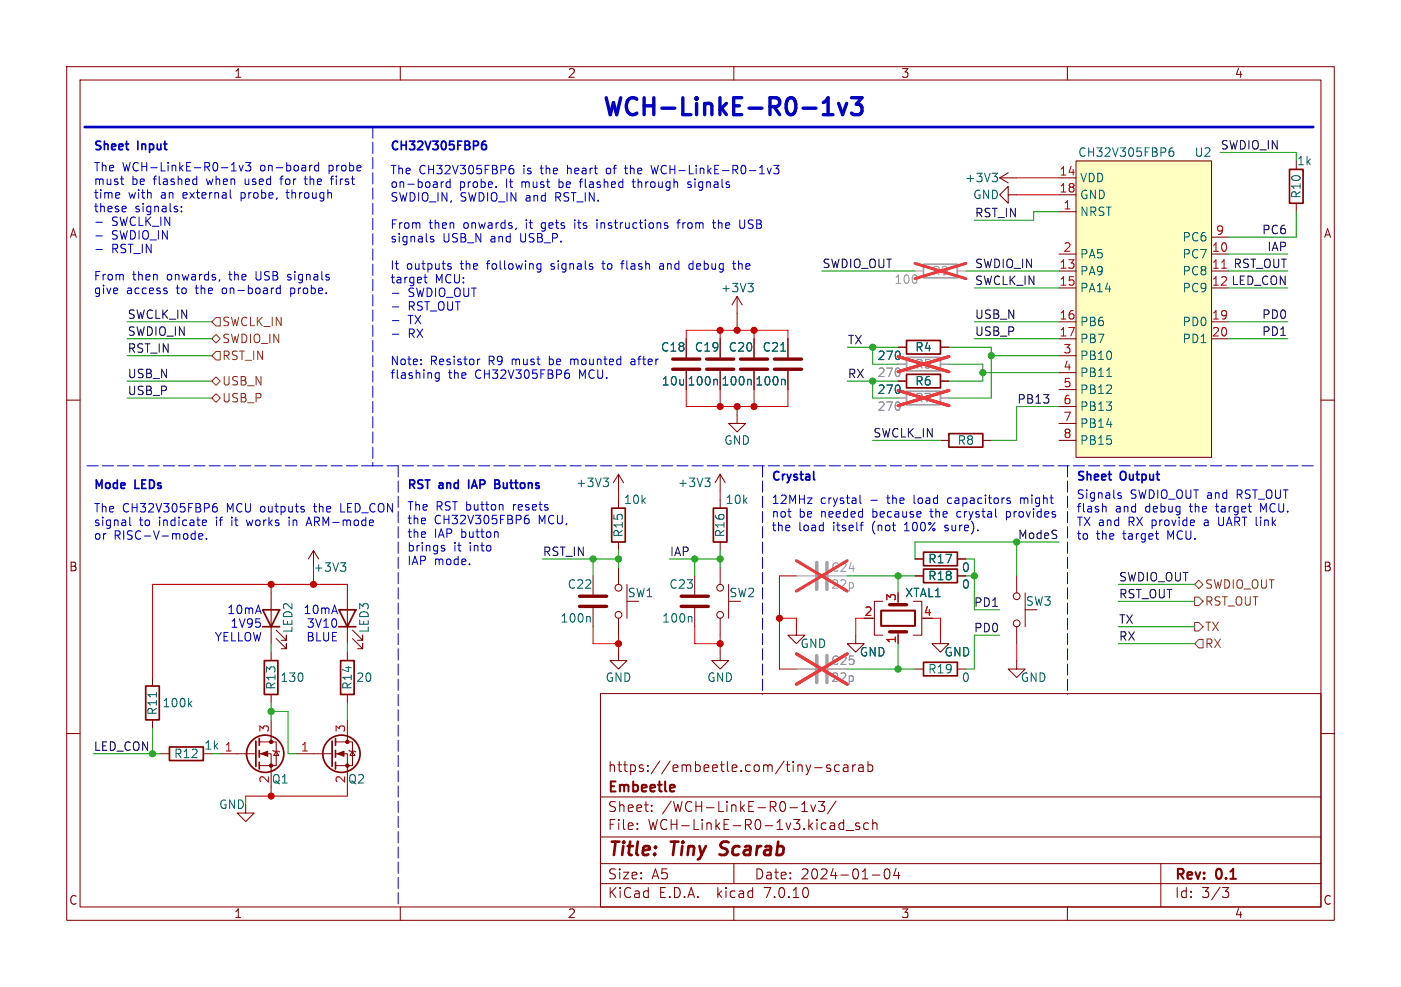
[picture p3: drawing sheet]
<svg xmlns="http://www.w3.org/2000/svg" width="210mm" height="148mm" viewBox="0 0 210 148" stroke-linecap="round" stroke-linejoin="round" font-family="sans-serif">
<g fill="none" stroke="#840000" stroke-width=".15">
<path d="M10 10h190v128h-190zM12 12h186v124h-186zM60 10v2M110 10v2M160 10v2M149.9 26.7l1.2 .7M149.9 26.7h2.5M151.1 29.2v-1.3l-1.2 1.3 1.2 1.3v-1.3h1.3M151.1 25.9l-1.2 .8M158.7 26.7h2.6M158.7 31.8h2.6M158.7 38.1h2.6"/>
<path d="M158.7 29.2h2.6M161.3 24.1h20.3v44.5h-20.3zM181.6 38.1h2.5M181.6 35.6h2.5M194.3 30.5v1.3M10 60h2M102.9 50.8v2.8M102.9 55.6v2.8M107.9 50.8v2.8M107.9 55.6v2.8M110.5 44.5l-.8 1.2M110.5 44.5v2.5"/>
<path d="M110.5 44.5l.8 1.2M113 50.8v2.8M113 55.6v2.8M118.1 50.8v2.8M118.1 55.6v2.8M134.6 57.2h1.3M134.6 52.1h1.3M141 57.2h1.2M141 52.1h1.2M158.7 40.6h2.6M158.7 43.2h2.6M158.7 48.3h2.6"/>
<path d="M158.7 50.8h2.6M158.7 53.3h2.6M158.7 55.9h2.6M158.7 58.4h2.6M181.6 40.6h2.5M181.6 48.3h2.5M181.6 50.8h2.5M198 60h2M92.7 71.1v2.6M92.7 74.9v1.3M92.7 71.1l.8 1.3M92.7 71.1l-.8 1.3"/>
<path d="M107.9 71.1v2.6M107.9 74.9v1.3M107.9 71.1l-.7 1.3M107.9 71.1l.8 1.3M110.5 62.2v1.3h-1.3l1.3 1.3 1.3-1.3h-1.3M141 66h1.2M147.3 66h1.3M158.7 66h2.6M158.7 61h2.6M158.7 63.5h2.6M40.6 88.9v7.6M40.6 97.8v1.3"/>
<path d="M41.4 95.8l1.5 1.5v-.8v.8h-.7M41.4 94.5l1.5 1.5v-.7v.7h-.7M47 82.6l-.8 1.2M47 82.6v2.5M47 82.6l.8 1.2M52.1 88.9v7.6M52.1 97.8v1.3M52.8 95.8l1.6 1.5v-.8v.8h-.8M52.8 94.5l1.6 1.5v-.7v.7h-.8M88.9 86.4v2.8M88.9 91.2v2.8M92.7 97.8v1.3h-1.3l1.3 1.2 1.3-1.2h-1.3"/>
<path d="M92.7 81.3v1.3M92.7 85.1v2.5M92.7 92.7v2.6M94 87.6v5.1M104.1 86.4v2.8M104.1 91.2v2.8M107.9 97.8v1.3h1.3l-1.3 1.2-1.2-1.2h1.2M107.9 81.3v1.3M107.9 85.1v2.5M107.9 92.7v2.6M109.2 87.6v5.1M119.4 94v1.3h1.2l-1.2 1.2-1.3-1.2h1.3"/>
<path d="M128.3 95.3v1.2h1.2l-1.2 1.3-1.3-1.3h1.3M130.8 92.7h.3M132.3 90.2h-1.2v5.1h1.2M134.6 94.7v1.8M136.9 90.2h1.3v5.1h-1.3M137.2 83.8h1.2M137.2 86.4h1.2M141 95.3v1.2h1.2l-1.2 1.3-1.3-1.3h1.3M143.5 83.8h1.3M143.5 86.4h1.3M152.4 99.1v1.2h1.3l-1.3 1.3-1.3-1.3h1.3M152.4 86.4v2.5"/>
<path d="M152.4 94v2.5M153.7 88.9v5.1M10 110h2M22.9 101.6v1.3M22.9 108v1.2M24.1 113h1.3M33 113h5.4M38.9 113h1.7v5.1M38.9 111.3h2.5v3.5h-2.5M40.6 104.1v1.3M40.6 108v3.3M40.9 112.5l.1 .1h.8l.1 .2"/>
<path d="M41.4 112.6l.4 .7h-.8zM44.4 113h5.4M50.3 113h1.8v5.1M50.3 111.3h2.5v3.5h-2.5M52.1 104.1v1.3M52.1 108v3.3M52.3 112.5l.2 .1h.7l.1 .2M52.8 112.6l.4 .7h-.7zM90 104h108v32h-108zM90 119.5h108M122.1 115.1h1.1M124.5 114.8l-.4-.1-.2 .2 .1 .2 .5 .2v.3h-.6"/>
<path d="M125.8 114.8l-.4-.1-.3 .3v.4l.1 .2h.6M126.5 114.8h.5l.1 .9M127.1 115l-.5 .1a.29 .29 0 0 0-.2 .3 .29 .29 0 0 0 .2 .3l.5-.1M127.8 114.7v1M128.2 114.7l-.2 .1-.2 .2M128.7 114.8h.6l.1 .9M129.4 115l-.5 .1a.29 .29 0 0 0-.2 .3 .29 .29 0 0 0 .2 .3l.5-.1M130.1 114.8l.4-.1 .3 .3v.4l-.1 .2h-.6M130.1 114.2v1.5M137.2 100.3h1.2M143.5 100.3h1.3M198 110h2"/>
<path d="M36.8 120.7v1.2h1.3l-1.3 1.3-1.2-1.3h1.2M60 136v2M90 132.5h108M90 129.5h108M90 125.5h108M95.5 124.2v.2M95.5 123.5v.1M97.7 121.5v.2M97.7 120.8v.1M110 136v2M110 129.5v3M118.4 121.1h1.1"/>
<path d="M120.2 121.7h.8M120.2 120.6l.4-.4v1.5M121.5 120.7l.4 1 .3-1M122.7 120.2h.9l-.5 .6a.41 .41 0 0 1 .5 .2v.4l-.1 .2-.6 .1-.2-.2M125.3 120.1l-1.3 1.9M125.9 124.3h.6M125.9 123.5h.6M126.5 122.9v1.5M126.8 124.5h1.2M128.8 123.5l-.3-.1-.2 .2v.2l.5 .2v.3h-.5M130.2 123.5l-.4-.1-.3 .3v.4l.1 .2h.6M130.8 131.2h1.1"/>
<path d="M130.8 123.5a.37 .37 0 0 1 .7 .1v.8M130.8 122.9v1.5M132.7 130.4l.3-.1a.94 .94 0 0 1 0 1.5h-.1a.91 .91 0 0 1-.2-1.4zM134.3 130.2l-.3 1.1h.9M134.7 130.8v1M160 136v2M174 129.5v6.5M183.3 133.1h.9l-.5 .6a.41 .41 0 0 1 .5 .2v.4l-.2 .2-.5 .1"/>
<circle cx="92.7" cy="92.2" r=".51"/>
<circle cx="92.7" cy="88.1" r=".51"/>
<circle cx="108" cy="92.2" r=".51"/>
<circle cx="108" cy="88.1" r=".51"/>
<circle cx="152.4" cy="93.5" r=".51"/>
<circle cx="152.4" cy="89.4" r=".51"/>
</g>
<path d="M107.8 128.1l.3 .1M108.2 126.4l-.2 .4 .1 .2" fill="none" stroke="#840000" stroke-width=".4"/>
<path d="M132.1 91.6h5.1v2.3h-5.1zM100.9 117.7l.2 .1v.2l-.7 .2M101.1 118.6l-.2 .1" fill="none" stroke="#840000" stroke-width=".3"/>
<g fill="none" stroke="#840000" stroke-width=".25">
<path d="M193.3 25.4h2v5.1h-2zM135.9 56.1h5.1v2.1h-5.1zM135.9 51.1h5.1v2h-5.1zM91.7 76.2h2v5.1h-2zM106.9 76.2h2.1v5.1h-2.1zM142.2 65h5.1v2.1h-5.1zM39.4 91.4h2.5l-1.3 2.6zM39.4 94h2.5M39.6 99.1h2.1v5h-2.1zM50.8 91.4h2.5l-1.2 2.6zM50.8 94h2.5M51.1 99.1h2v5h-2z"/>
<path d="M138.4 99.3h5.1v2h-5.1zM138.4 82.8h5.1v2h-5.1zM138.4 85.3h5.1v2.1h-5.1zM21.8 102.9h2.1v5.1h-2.1zM25.4 112h5.1v2h-5.1zM38.4 111.1v3.8M38.9 110.7v1.1M38.9 112.5v1M38.9 114.3v1M49.8 111.1v3.8M50.3 110.7v1.1M50.3 112.5v1"/>
<path d="M50.3 114.3v1"/>
<circle cx="39.8" cy="113" r="2.79"/>
<circle cx="51.2" cy="113" r="2.79"/>
</g>
<path d="M122.4 84.3v4.1M122.4 98.3v4.1M124 84.3v4.1M124 98.3v4.1" fill="none" stroke="#a1a1a1" stroke-width=".51"/>
<path d="M134.6 54.6h1.3M134.6 59.7h1.3M137.2 40.6h1.2M141 54.6h1.2M141 59.7h1.2M143.5 40.6h1.3M119.4 86.4h2.8M119.4 100.3h2.8" fill="none" stroke="#a1a1a1" stroke-width=".15"/>
<path d="M137.2 39.5l7.6 2.3M144.8 39.5l-7.6 2.3M134.6 53.5l7.6 2.3M134.6 58.5l7.6 2.3M142.2 53.5l-7.6 2.3M142.2 58.5l-7.6 2.3M119.4 98l7.6 4.6M119.4 84.1l7.6 4.5M127 98l-7.6 4.6M127 84.1l-7.6 4.5" fill="none" stroke="#eb3a3d" stroke-width=".46"/>
<g fill="#840000" stroke="#840000" stroke-width=".15">
<path d="M39.1 113l1-.4v.8z"/>
<path d="M50.5 113l1.1-.4v.8z"/>
<circle cx="40.6" cy="114.8" r=".25"/>
<circle cx="40.6" cy="111.3" r=".25"/>
<circle cx="52.1" cy="114.8" r=".25"/>
<circle cx="52.1" cy="111.3" r=".25"/>
</g>
<g fill="none" stroke="#006464" stroke-width=".15">
<path d="M148.7 26h.8l-.4 .5M149.3 26.5l.2 .2v.3l-.2 .2M175.8 22.2a.5 .5 0 0 0-.6 .5v.5l.2 .2h.3l.2-.1 .1-.4-.2-.2h-.3l-.3 .2M107.4 56.9l.1 .2v.6M112.1 42.5h.8l-.4 .5M112.4 56.9l.2 .2v.6M112.7 43l.2 .2v.3l-.2 .3M117 52.6h.8M117.5 56.9l.2 .2v.6M165.9 56.5h.7M90.4 71.7h.8l-.4 .5M91 72.2l.2 .2v.3l-.2 .3"/>
<path d="M105.7 71.7h.7l-.4 .5M106.2 72.2l.2 .2v.3l-.2 .3M51 84.4h.8l-.4 .5M51.6 84.9l.2 .2v.3l-.2 .3M88.3 92.4l.2 .2v.7M103.5 92.4l.2 .2v.7M23.4 103.8v.7M28.4 105.5l.4 .5M28.8 105.1l-.5 .5"/>
</g>
<g fill="none" stroke="#840000" stroke-width=".51">
<path d="M100.8 55.4h4.1M100.8 53.8h4.1M105.9 55.4h4.1M105.9 53.8h4.1M111 55.4h4.1M111 53.8h4.1M116.1 55.4h4M116.1 53.8h4M86.9 90.9h4M86.9 89.4h4M102.1 90.9h4.1M102.1 89.4h4.1"/>
<path d="M133.3 94.7h2.6M133.3 90.7h2.6"/>
</g>
<path d="M138.4 39.6h5.1v2.1h-5.1zM135.9 53.6h5.1v2h-5.1zM135.9 58.7h5.1v2h-5.1z" fill="none" stroke="#a1a1a1" stroke-width=".25"/>
<path d="M161.3 24.1h20.3v44.5h-20.3z" fill="#ffffc2" stroke="#ffffc2" stroke-width=".15"/>
<path d="M183.1 40.2h.7" fill="none" stroke="#a90000" stroke-width=".15"/>
<path d="M31.7 53.3l.7-.6h.6v1.3h-.6zM31.7 57.2l.7-.7 .6 .7-.6 .6zM31.7 50.8l.7-.6 .6 .6-.6 .6zM31.7 59.7l.7-.6 .6 .6-.6 .6zM32.4 47.6h.6v1.3h-.6l-.7-.6zM179.1 93.3h.6l.6 .7-.6 .6h-.6zM179.1 89.5h.6l.6 .7-.6 .6h-.6zM179.7 95.9h.6v1.3h-.6l-.6-.7zM179.7 87l.6 .6-.6 .7-.6-.7z" fill="none" stroke="#725600" stroke-width=".15"/>
<path d="M72.8 21.2a.5 .5 0 0 0-.6 .5v.5l.1 .2h.4l.2-.1v-.4l-.1-.2h-.4l-.2 .2M70.3 72v1.2M74.2 72h.4l.2 .1M74.2 72.6h.4M74.6 72.6h.2M74.8 73.2h-.6M74.8 72.5l-.2 .1M122 71.9l.1 .1" fill="none" stroke="#0000c2" stroke-width=".25"/>
<g fill="none" stroke="#0000c2" stroke-width=".15">
<path d="M14.4 33.3h.9M14.4 35.4h.9M14.4 37.4h.9M17.8 28.9l.1 .3-.6 .1M17.9 29.7h-.1M18.1 26.8h.4M18.3 27.6l.2 .1M18.7 30.9l.2 .3-.6 .1M18.8 31.7l-.1 .1M27.2 31.6v.2M27.2 31v.1M29.1 26.8l.4 .1"/>
<path d="M29.5 27.6l-.4 .1M29.5 26.4v1.3M34.5 28.5v1l.2 .2M34.7 25.6h.7M34.7 24.7l.4-.3v1.2M35.8 24.8l.3 .8 .3-.8M36.8 24.4h.8l-.4 .4 .3 .2v.5l-.1 .1h-.4l-.2-.1M41.9 26.8h.5M42.2 26.5l-.1 1.2M42.9 28.9h.4M43 28.5l.1 1.2M45.6 26.8h.5"/>
<path d="M45.8 26.4v1.1l.3 .2M46.7 24.8h.1M47.8 24.8h-.4l-.2 .2v.4l.1 .2h.5M47.8 24.4v1.2M49.5 26.8h.5M49.7 26.6v1.1M65 35.5l-.3-.1-.2 .2 .1 .2 .4 .1v.3h-.5M66.1 27.3v.8M66.5 27.3h-.2l-.2 .2M67.2 39.9l.4 .1 .1 .1-.1 .2-.4 .1M67.2 39.6h.4M67.5 27.3h-.4l-.2 .2v.4l.1 .2h.5"/>
<path d="M67.5 26.8v1.3M74.4 28v.1M76.4 25.3h.4l.2 .2-.1 .5h-.5M76.9 24.8a.45 .45 0 0 0-.5 .3M77.4 34.2l-.1 .2M80.6 39.6h.5M81.1 39.5v1.1l-.1 .1-.3 .1M86.2 33v.1M86.2 33.4v.8M86.8 27.3h.5M87.1 26.9l-.1 1.2M89.5 33v.1"/>
<path d="M89.5 33.4v.8M90.2 39.5h.5M90.4 39.1l.1 1.2M91 25.3l-.1 .2v.3l.1 .2M93.1 39.5h.4M93.5 39.1l-.3 .2v1.1M93.6 25.2h.5M93.8 24.8v1.1l.3 .2M94.7 27.3h.5M94.9 26.8v1.1l.3 .2M97.6 24.8l.3 1.3 .2-.9 .3 .9M98.9 39.6h.5"/>
<path d="M99.5 39.8l-.5 .1a.25 .25 0 0 0-.2 .2 .25 .25 0 0 0 .2 .3l.5-.1M99.8 33.8l.3 .1v.2l-.2 .1h-.2M99.8 33.4l.3 .1M101.5 33.4h.4M101.9 33l-.3 .2v1M103.4 39.6h.5M103.6 27.3h-.3l-.2 .2 .5 .4M103.6 27.9l-.1 .2h-.4M103.9 39.1v1.3M106.8 33.4h.5M107 33v1.1l.3 .1M109.8 39.5h.5"/>
<path d="M110.7 39.1v1.3M110.9 39.5l-.2 .2M111.6 33v1l-.1 .2h-.4M115 25.2l.3 .9 .3-.9M116 24.8h.8l-.5 .5 .4 .1v.5l-.2 .2h-.3l-.2-.2M24.9 43.6l.2 .2-.2 .2M24.9 43.2l.1 .1M32.9 41.9l-.1 .3M42 42.8v1.2M42 43.3l-.4-.1-.2 .2v.4l.1 .2h.5M43.1 41.9l.1 .1M43.3 41.1l-.2 .2 .2 .3"/>
<path d="M43.6 43.2v1.3M43.6 44h.1M43.7 43.2l-.1 .1M58.8 44h1M58.8 46h1M58.8 48.1h1M58.8 50.1h1M63.1 54.6v.1M63.1 53.9v.1M63.5 41.6h.5M63.7 41.2v1l.3 .2M65.8 55.9v1l-.2 .3-.3-.1"/>
<path d="M65.8 56l-.3-.1-.3 .2v.4l.2 .2h.4M71.9 53.8l-.2 .1-.1 .2M80.6 40.3h.5M84.9 56h.4l.1 .2-.1 .4-.4 .1M85 55.5h-.1M85.6 53.8v.9M85.7 53.8l-.1 .2M95 53.8l-.4 .1M95 54.2h-.3a.25 .25 0 0 0-.1 .2 .25 .25 0 0 0 .1 .3h.3M103.4 40.3h.5M110 40.2l.3 .2M19.5 77.6v1l.1 .2"/>
<path d="M29.2 79.6v1.3M30.5 78h.4v.3l-.6 .1M30.9 78.8h-.4M32 76.1l.3-.1 .3 .2-.1 .5h-.5M32.5 75.5a.45 .45 0 0 0-.6 .3M36.9 78l.3 .8M43.3 78v.8M45.9 78.8l.4-1.2 .4 1.2M46 78.5h.6M51.1 75.5v1.3h.6M74.6 79.8l.1 .8M75.3 75.7l.1 .8"/>
<path d="M78.7 77.8h.4l.2 .2-.1 .5h-.5M79 77.3l-.3 .3M128.9 78.7h.5M128.9 74.2v1.1l.2 .2M129.3 78.3l-.1 .1M135.6 79.6h.7M135.7 78.6l-.1 .1M141.6 79.5l.1 .1M141.8 78.7l-.2 .2 .2 .3M142.3 74.7l-.3 .2v.4l.3 .2M143.7 76.7l-.3 .2v.4l.3 .3M150.9 76.7v1.3"/>
<path d="M150.9 77.5l.3 .1M151.2 76.7l-.3 .1M151.3 75.1l.2 .2-.2 .2M151.3 74.7h.1M153 74.7v.8M153.3 74.7l-.3 .1M165.4 75.9h.2l.2 .2v.7M167.6 74.2l.4 .2 .1 .2-.2 .1h-.3M167.6 73.9h.4M182.7 77.6v1l.2 .2M189.4 76.4l-.4-.9v1.3M28.9 80l.3 .1"/>
<path d="M29.2 80.8l-.3 .1M29.8 80.4l.6-.1-.1-.2-.3-.1-.2 .2 .1 .6h.4M30.9 80.7v.2M66.3 82.2l.3 .1 .1 .2-.2 .1h-.2M66.3 81.8h.3M173.2 80h.5M173.5 80.9h.2"/>
</g>
<path d="M123.4 17.2h1.5M123.4 15.4l.2-.1 .5-.6v2.5M125.7 15.5l.6 1.7 .6-1.7M127.6 14.7h1.6l-.8 .9a.69 .69 0 0 1 .8 .5v.6l-.2 .4-.3 .1h-.7l-.4-.2" fill="none" stroke="#0000c2" stroke-width=".51"/>
<path d="M55.9 19.1v50.8M55.9 69.9h-43.2M59.7 69.9v66M114.3 69.9v34.2M160 69.9v34.2M196.8 69.9h-140.9" fill="none" stroke="#0000c2" stroke-width=".15" stroke-dasharray="1.7 .6"/>
<path d="M12.7 19.1h184.1" fill="none" stroke="#0000c2" stroke-width=".4"/>
<g fill="none" stroke="#c00" stroke-width=".15">
<path d="M152.4 29.2h6.3M152.4 26.7h6.3M102.9 50.8v-1.3h15.2v1.3M102.9 58.4v2.6h15.2v-2.6M107.9 49.5v1.3M107.9 58.4v2.6M110.5 47v2.5M113 49.5v1.3M113 58.4v2.6M92.7 73.7v1.2M107.9 73.7v1.2M110.5 61v1.2"/>
<path d="M40.6 87.6v1.3M47 85.1v2.5M52.1 88.9v-1.3h-29.2v14M88.9 94v2.5h3.8M92.7 95.3v2.5M104.1 94v2.5h3.8M107.9 95.3v2.5M116.8 92.7h2.6v1.3M119.4 86.4h-2.6v13.9h2.6M129.5 92.7h-1.2v2.6M139.7 92.7h1.3v2.6M152.4 96.5v2.6"/>
<path d="M40.6 118.1v1.3M52.1 118.1v1.3h-15.3v1.3"/>
</g>
<g fill="none" stroke="#009600" stroke-width=".15">
<path d="M158.7 31.8h-3.8v1.2h-8.9M182.9 22.9h11.4v1.2M184.1 38.1h8.9M194.3 31.8v3.8h-10.2M19 53.3h12.7M19 59.7h12.7M19 57.2h12.7M19 48.3h12.7M19 50.8h12.7M123.2 40.6h14M127 57.2h7.6M127 52.1h7.6"/>
<path d="M130.8 52.1v2.5h3.8M130.8 57.2v2.5h3.8M142.2 52.1h6.4v7.6h-6.4M142.2 54.6h5.1v2.6h-5.1M144.8 40.6h13.9M146 43.2h12.7M146 48.3h12.7M146 50.8h12.7M147.3 55.9h11.4M148.6 53.3h10.1M184.1 43.2h8.9M184.1 40.6h8.9"/>
<path d="M184.1 48.3h8.9M184.1 50.8h8.9M130.8 66h10.2M158.7 61h-6.3v5h-3.8M40.6 96.5v1.3M52.1 96.5v1.3M81.3 83.8h11.4M88.9 83.8v2.6M92.7 82.6v2.5M100.3 83.8h7.6M104.1 83.8v2.6M107.9 82.6v2.5"/>
<path d="M127 86.4h10.2M134.6 86.4v2.5M134.6 96.5v3.8M144.8 86.4h1.2M144.8 83.8h1.2v7.6h3.9M149.9 95.3h-3.9v5h-1.2M152.4 81.3v5.1M158.7 81.3h-21.5v2.5M167.6 90.2h11.5M167.6 87.6h11.5M167.6 96.5h11.5M167.6 94h11.5"/>
<path d="M14 113h10.1M22.9 109.2v3.8M40.6 105.4v2.6M40.6 106.7h2.6v6.3h1.2M52.1 105.4v2.6M127 100.3h10.2"/>
</g>
<g fill="#009600" stroke="#009600" stroke-width=".15">
<circle cx="130.8" cy="57.2" r=".46"/>
<circle cx="147.3" cy="55.9" r=".46"/>
<circle cx="152.4" cy="81.3" r=".46"/>
<circle cx="148.6" cy="53.3" r=".46"/>
<circle cx="146" cy="86.4" r=".46"/>
<circle cx="134.6" cy="100.3" r=".46"/>
<circle cx="134.6" cy="86.4" r=".46"/>
<circle cx="130.8" cy="52.1" r=".46"/>
<circle cx="107.9" cy="83.8" r=".46"/>
<circle cx="104.1" cy="83.8" r=".46"/>
<circle cx="88.9" cy="83.8" r=".46"/>
<circle cx="92.7" cy="83.8" r=".46"/>
<circle cx="22.9" cy="113" r=".46"/>
<circle cx="40.6" cy="106.7" r=".46"/>
</g>
<g fill="#c00" stroke="#c00" stroke-width=".15">
<circle cx="113" cy="49.5" r=".46"/>
<circle cx="40.6" cy="87.6" r=".46"/>
<circle cx="107.9" cy="49.5" r=".46"/>
<circle cx="110.5" cy="49.5" r=".46"/>
<circle cx="110.5" cy="61" r=".46"/>
<circle cx="107.9" cy="61" r=".46"/>
<circle cx="113" cy="61" r=".46"/>
<circle cx="92.7" cy="96.5" r=".46"/>
<circle cx="107.9" cy="96.5" r=".46"/>
<circle cx="116.8" cy="92.7" r=".46"/>
<circle cx="47" cy="87.6" r=".46"/>
<circle cx="40.6" cy="119.4" r=".46"/>
</g>
<text font-size="3.5" fill="#0000c2" x="90.2" y="17.5">WCH-LinkE-R0-1v3</text>
<g font-size="2.8" fill="#840000">
<text x="91" y="128.9">Title:</text>
<text x="100.7" y="128.9">Tiny</text>
<text x="108.8" y="128.9">Scarab</text>
</g>
<g font-size="2.1" fill="#840000">
<text x="91" y="119.2">Embeetle</text>
<text x="91" y="116">https://embeetle.com/tiny-scarab</text>
<text x="91" y="124.7">File:</text>
<text x="91" y="122">Sheet:</text>
<text x="97.1" y="124.7">WCH-LinkE-R0-1v3.kicad_sch</text>
<text x="99.2" y="122">/WCH-LinkE-R0-1v3/</text>
<text x="91" y="134.9">KiCad</text>
<text x="91" y="132.1">Size:</text>
<text x="97.7" y="132.1">A5</text>
<text x="98.7" y="134.9">E.D.A.</text>
<text x="107.6" y="134.9">kicad</text>
<text x="113" y="132.1">Date:</text>
<text x="114.9" y="134.9">7.0.10</text>
<text x="120" y="132.1">2024-01-04</text>
<text x="176" y="132.3">Rev:</text>
<text x="176" y="134.9">Id:</text>
<text x="180.1" y="134.9">3/3</text>
<text x="182.4" y="132.3">0.1</text>
</g>
<g font-size="1.8" fill="#840000">
<text x="35" y="11.9">1</text>
<text x="85" y="11.9">2</text>
<text x="135" y="11.9">3</text>
<text x="185" y="11.9">4</text>
<text x="10.3" y="35.9">A</text>
<text x="198.4" y="35.9">A</text>
<text x="10.3" y="85.9">B</text>
<text x="198.3" y="85.9">B</text>
<text x="10.3" y="135.9">C</text>
<text x="35" y="137.9">1</text>
<text x="85" y="137.9">2</text>
<text x="135" y="137.9">3</text>
<text x="185" y="137.9">4</text>
<text x="198.3" y="135.9">C</text>
</g>
<g font-size="1.8" fill="#0000c2">
<text x="14" y="22.6">Sheet</text>
<text x="20.7" y="22.6">Input</text>
<text x="58.4" y="22.6">CH32V305FBP6</text>
<text x="14" y="25.8">The</text>
<text x="14" y="27.8">must</text>
<text x="14" y="29.9">time</text>
<text x="18.3" y="25.8">WCH-LinkE-R0-1v3</text>
<text x="19.3" y="29.9">with</text>
<text x="19.7" y="27.8">be</text>
<text x="23.1" y="27.8">flashed</text>
<text x="24.2" y="29.9">an</text>
<text x="27.7" y="29.9">external</text>
<text x="31.3" y="27.8">when</text>
<text x="36.6" y="29.9">probe,</text>
<text x="37.2" y="27.8">used</text>
<text x="39.1" y="25.8">on-board</text>
<text x="42.7" y="27.8">for</text>
<text x="43.7" y="29.9">through</text>
<text x="46.6" y="27.8">the</text>
<text x="49.5" y="25.8">probe</text>
<text x="50.7" y="27.8">first</text>
<text x="58.4" y="26.2">The</text>
<text x="58.4" y="28.3">on-board</text>
<text x="62.8" y="26.2">CH32V305FBP6</text>
<text x="68.8" y="28.3">probe.</text>
<text x="75.9" y="28.3">It</text>
<text x="78.4" y="28.3">must</text>
<text x="78.5" y="26.2">is</text>
<text x="81.3" y="26.2">the</text>
<text x="84.2" y="28.3">be</text>
<text x="85.5" y="26.2">heart</text>
<text x="87.6" y="28.3">flashed</text>
<text x="91.5" y="26.2">of</text>
<text x="94.6" y="26.2">the</text>
<text x="95.7" y="28.3">through</text>
<text x="98.7" y="26.2">WCH-LinkE-R0-1v3</text>
<text x="104.2" y="28.3">signals</text>
<text x="14" y="31.9">these</text>
<text x="16.7" y="34">SWCLK_IN</text>
<text x="20.2" y="31.9">signals:</text>
<text x="58.4" y="30.3">SWDIO_IN,</text>
<text x="58.4" y="34.4">From</text>
<text x="64.3" y="34.4">then</text>
<text x="69" y="30.3">SWDIO_IN and</text>
<text x="69.6" y="34.4">onwards,</text>
<text x="79.1" y="34.4">it</text>
<text x="81.6" y="34.4">gets</text>
<text x="83.5" y="30.3">RST_IN.</text>
<text x="86.8" y="34.4">its</text>
<text x="90.3" y="34.4">instructions</text>
<text x="102.7" y="34.4">from</text>
<text x="108.2" y="34.4">the</text>
<text x="112.3" y="34.4">USB</text>
<text x="16.7" y="36">SWDIO_IN</text>
<text x="16.7" y="38.1">RST_IN</text>
<text x="58.4" y="36.5">signals</text>
<text x="58.4" y="40.5">It</text>
<text x="60.9" y="40.5">outputs</text>
<text x="66.4" y="36.5">USB_N</text>
<text x="69.2" y="40.5">the</text>
<text x="73.3" y="40.5">following</text>
<text x="73.6" y="36.5">and</text>
<text x="78.3" y="36.5">USB_P.</text>
<text x="83.1" y="40.5">signals</text>
<text x="91" y="40.5">to</text>
<text x="94" y="40.5">flash</text>
<text x="99.9" y="40.5">and</text>
<text x="104.6" y="40.5">debug</text>
<text x="111.4" y="40.5">the</text>
<text x="14" y="42.2">From</text>
<text x="14" y="44.2">give</text>
<text x="19" y="44.2">access</text>
<text x="19.9" y="42.2">then</text>
<text x="25.1" y="42.2">onwards,</text>
<text x="26.6" y="44.2">to</text>
<text x="29.6" y="44.2">the</text>
<text x="33.8" y="44.2">on-board</text>
<text x="34.7" y="42.2">the</text>
<text x="38.8" y="42.2">USB</text>
<text x="43.8" y="42.2">signals</text>
<text x="44.2" y="44.2">probe.</text>
<text x="58.4" y="42.6">target</text>
<text x="61.2" y="44.6">SWDIO_OUT</text>
<text x="61.2" y="46.7">RST_OUT</text>
<text x="65.2" y="42.6">MCU:</text>
<text x="61.2" y="48.7">TX</text>
<text x="61.2" y="50.8">RX</text>
<text x="58.4" y="54.9">Note:</text>
<text x="58.4" y="56.9">flashing</text>
<text x="64.5" y="54.9">Resistor</text>
<text x="67.2" y="56.9">the</text>
<text x="71.3" y="56.9">CH32V305FBP6</text>
<text x="73.3" y="54.9">R9</text>
<text x="77" y="54.9">must</text>
<text x="82.8" y="54.9">be</text>
<text x="86.2" y="54.9">mounted</text>
<text x="87.1" y="56.9">MCU.</text>
<text x="95.4" y="54.9">after</text>
<text x="14" y="73.4">Mode</text>
<text x="14" y="76.9">The</text>
<text x="18.3" y="76.9">CH32V305FBP6</text>
<text x="20.3" y="73.4">LEDs</text>
<text x="34.1" y="76.9">MCU outputs</text>
<text x="47.6" y="76.9">the</text>
<text x="51.7" y="76.9">LED_CON</text>
<text x="61" y="73.4">RST</text>
<text x="61" y="76.7">The</text>
<text x="65.3" y="76.7">RST button</text>
<text x="65.9" y="73.4">and</text>
<text x="70.8" y="73.4">IAP</text>
<text x="75.2" y="73.4">Buttons</text>
<text x="77.2" y="76.7">resets</text>
<text x="115.6" y="72.1">Crystal</text>
<text x="115.6" y="75.7">12MHz</text>
<text x="115.6" y="77.7">not</text>
<text x="119.8" y="77.7">be</text>
<text x="123" y="75.7">crystal</text>
<text x="123.2" y="77.7">needed</text>
<text x="130.6" y="75.7">-</text>
<text x="131.1" y="77.7">because</text>
<text x="133.3" y="75.7">the</text>
<text x="137.4" y="75.7">load</text>
<text x="140" y="77.7">the</text>
<text x="142.7" y="75.7">capacitors</text>
<text x="144.1" y="77.7">crystal</text>
<text x="151.7" y="77.7">provides</text>
<text x="153.8" y="75.7">might</text>
<text x="161.3" y="74.9">Signals</text>
<text x="161.3" y="76.9">flash</text>
<text x="161.3" y="72.1">Sheet</text>
<text x="167.2" y="76.9">and</text>
<text x="168" y="72.1">Output</text>
<text x="169.4" y="74.9">SWDIO_OUT and</text>
<text x="171.8" y="76.9">debug</text>
<text x="178.7" y="76.9">the</text>
<text x="182.8" y="76.9">target</text>
<text x="185.7" y="74.9">RST_OUT</text>
<text x="189.6" y="76.9">MCU.</text>
<text x="14" y="79">signal</text>
<text x="14" y="81">or</text>
<text x="17.1" y="81">RISC-V-mode.</text>
<text x="20.9" y="79">to</text>
<text x="23.9" y="79">indicate</text>
<text x="32.7" y="79">if</text>
<text x="35.2" y="79">it</text>
<text x="37.7" y="79">works</text>
<text x="44.2" y="79">in</text>
<text x="47.1" y="79">ARM-mode</text>
<text x="61" y="78.7">the</text>
<text x="61" y="80.8">the</text>
<text x="61" y="82.8">brings</text>
<text x="65.1" y="78.7">CH32V305FBP6</text>
<text x="65.1" y="80.8">IAP</text>
<text x="68" y="82.8">it</text>
<text x="69.2" y="80.8">button</text>
<text x="70.5" y="82.8">into</text>
<text x="80.8" y="78.7">MCU,</text>
<text x="115.6" y="79.8">the</text>
<text x="119.7" y="79.8">load</text>
<text x="125" y="79.8">itself</text>
<text x="131" y="79.8">(not</text>
<text x="136" y="79.8">100%</text>
<text x="142.3" y="79.8">sure).</text>
<text x="161.3" y="79">TX and</text>
<text x="161.3" y="81">to</text>
<text x="164.3" y="81">the</text>
<text x="168.5" y="81">target</text>
<text x="169.3" y="79">RX provide</text>
<text x="175.3" y="81">MCU.</text>
<text x="181" y="79">a</text>
<text x="183.3" y="79">UART link</text>
<text x="61" y="84.8">IAP</text>
<text x="65.1" y="84.8">mode.</text>
<text x="34" y="92.2">10mA</text>
<text x="34.4" y="94.2">1V95</text>
<text x="45.4" y="92.2">10mA</text>
<text x="45.9" y="94.2">3V10</text>
<text x="32.1" y="96.3">YELLOW</text>
<text x="45.8" y="96.3">BLUE</text>
</g>
<g font-size="1.8" fill="#006464">
<text x="161.5" y="23.7">CH32V305FBP6</text>
<text x="179" y="23.7">U2</text>
<text x="144.6" y="27.5">+3V3</text>
<text x="161.8" y="27.5">VDD</text>
<text x="194.3" y="25">1k</text>
<text x="195.2" y="29.9" transform="rotate(-90 195.2 29.9)">R10</text>
<text x="145.8" y="30.1">GND</text>
<text x="161.8" y="32.6">NRST</text>
<text x="161.8" y="30.1">GND</text>
<text x="161.8" y="41.5">PA9</text>
<text x="161.8" y="39">PA5</text>
<text x="177.1" y="39">PC7</text>
<text x="177.1" y="41.5">PC8</text>
<text x="177.1" y="36.4">PC6</text>
<text x="108" y="44">+3V3</text>
<text x="161.8" y="44">PA14</text>
<text x="177.1" y="44">PC9</text>
<text x="99" y="52.9">C18</text>
<text x="104" y="52.9">C19</text>
<text x="109.1" y="52.9">C20</text>
<text x="114.2" y="52.9">C21</text>
<text x="137.1" y="52.9">R4</text>
<text x="161.8" y="49.1">PB6</text>
<text x="161.8" y="51.7">PB7</text>
<text x="177.1" y="49.1">PD0</text>
<text x="177.1" y="51.7">PD1</text>
<text x="99.1" y="58">10u</text>
<text x="103" y="58">100n</text>
<text x="108" y="58">100n</text>
<text x="113.1" y="58">100n</text>
<text x="131.4" y="59.3">270</text>
<text x="131.4" y="54.2">270</text>
<text x="137.1" y="58">R6</text>
<text x="161.8" y="54.2">PB10</text>
<text x="161.8" y="56.7">PB11</text>
<text x="161.8" y="59.3">PB12</text>
<text x="161.8" y="61.8">PB13</text>
<text x="161.8" y="64.4">PB14</text>
<text x="108.5" y="66.9">GND</text>
<text x="143.4" y="66.9">R8</text>
<text x="161.8" y="66.9">PB15</text>
<text x="86.3" y="73.3">+3V3</text>
<text x="93.4" y="75.8">10k</text>
<text x="101.5" y="73.3">+3V3</text>
<text x="108.7" y="75.8">10k</text>
<text x="93.6" y="80.7" transform="rotate(-90 93.6 80.7)">R15</text>
<text x="108.8" y="80.7" transform="rotate(-90 108.8 80.7)">R16</text>
<text x="46.9" y="86">+3V3</text>
<text x="85" y="88.5">C22</text>
<text x="94" y="89.8">SW1</text>
<text x="100.2" y="88.5">C23</text>
<text x="109.2" y="89.8">SW2</text>
<text x="135.6" y="89.8">XTAL1</text>
<text x="139" y="84.7">R17</text>
<text x="139" y="87.2">R18</text>
<text x="144.1" y="86">0</text>
<text x="144.1" y="88.5">0</text>
<text x="44" y="95" transform="rotate(-90 44 95)">LED2</text>
<text x="55.5" y="95" transform="rotate(-90 55.5 95)">LED3</text>
<text x="83.9" y="93.6">100n</text>
<text x="99.1" y="93.6">100n</text>
<text x="153.7" y="91">SW3</text>
<text x="119.9" y="97.4">GND</text>
<text x="128.8" y="98.7">GND</text>
<text x="139" y="101.2">R19</text>
<text x="141.5" y="98.7">GND</text>
<text x="23.7" y="107.4" transform="rotate(-90 23.7 107.4)">R11</text>
<text x="24.2" y="106.3">100k</text>
<text x="41.5" y="103.5" transform="rotate(-90 41.5 103.5)">R13</text>
<text x="41.9" y="102.5">130</text>
<text x="52.9" y="103.5" transform="rotate(-90 52.9 103.5)">R14</text>
<text x="53.3" y="102.5">20</text>
<text x="90.7" y="102.5">GND</text>
<text x="105.9" y="102.5">GND</text>
<text x="144.1" y="102.5">0</text>
<text x="152.9" y="102.5">GND</text>
<text x="26" y="113.9">R12</text>
<text x="40.4" y="117.5" transform="rotate(-90 40.4 117.5)">2</text>
<text x="40.6" y="117.7">Q1</text>
<text x="51.8" y="117.5" transform="rotate(-90 51.8 117.5)">2</text>
<text x="52.1" y="117.7">Q2</text>
<text x="32.7" y="121.5">GND</text>
</g>
<g font-size="1.8" fill="#0f0f0f">
<text x="182.9" y="22.5">SWDIO_IN</text>
<text x="146" y="32.7">RST_IN</text>
<text x="189.1" y="35.2">PC6</text>
<text x="123.2" y="40.3">SWDIO_OUT</text>
<text x="146" y="40.3">SWDIO_IN</text>
<text x="184.8" y="40.3">RST_OUT</text>
<text x="189.9" y="37.8">IAP</text>
<text x="19" y="47.9">SWCLK_IN</text>
<text x="146" y="42.8">SWCLK_IN</text>
<text x="146" y="47.9">USB_N</text>
<text x="181.6" y="42.9">12 LED_CON</text>
<text x="189.1" y="47.9">PD0</text>
<text x="19" y="53">RST_IN</text>
<text x="19" y="50.5">SWDIO_IN</text>
<text x="127" y="51.7">TX</text>
<text x="146" y="50.5">USB_P</text>
<text x="189.1" y="50.5">PD1</text>
<text x="19" y="59.3">USB_P</text>
<text x="19" y="56.8">USB_N</text>
<text x="127" y="56.8">RX</text>
<text x="130.8" y="65.7">SWCLK_IN</text>
<text x="152.4" y="60.6">PB13</text>
<text x="81.3" y="83.5">RST_IN</text>
<text x="100.3" y="83.5">IAP</text>
<text x="152.5" y="80.9">ModeS</text>
<text x="167.6" y="87.3">SWDIO_OUT</text>
<text x="167.6" y="89.8">RST_OUT</text>
<text x="145.9" y="91.1">PD1</text>
<text x="145.9" y="94.9">PD0</text>
<text x="167.6" y="93.6">TX</text>
<text x="167.6" y="96.2">RX</text>
<text x="14" y="112.7">LED_CON</text>
</g>
<g font-size="1.8" fill="#a90000">
<text x="158.7" y="26.4">14</text>
<text x="158.7" y="29">18</text>
<text x="159.3" y="31.5">1</text>
<text x="182.2" y="35.3">9</text>
<text x="158.7" y="40.4">13</text>
<text x="159.3" y="37.8">2</text>
<text x="181.6" y="37.8">10</text>
<text x="181.6" y="40.4">11</text>
<text x="158.7" y="42.9">15</text>
<text x="158.7" y="48">16</text>
<text x="158.7" y="50.5">17</text>
<text x="159.3" y="53.1">3</text>
<text x="181.6" y="48">19</text>
<text x="181.6" y="50.5">20</text>
<text x="159.3" y="55.6">4</text>
<text x="159.3" y="58.2">5</text>
<text x="159.3" y="60.7">6</text>
<text x="159.3" y="63.2">7</text>
<text x="159.3" y="65.8">8</text>
<text x="129.5" y="92.5">2</text>
<text x="134.4" y="90.2" transform="rotate(-90 134.4 90.2)">3</text>
<text x="138.4" y="92.5">4</text>
<text x="134.4" y="96.6" transform="rotate(-90 134.4 96.6)">1</text>
<text x="40.4" y="109.9" transform="rotate(-90 40.4 109.9)">3</text>
<text x="45" y="112.8">1</text>
<text x="51.8" y="109.9" transform="rotate(-90 51.8 109.9)">3</text>
</g>
<g font-size="1.8" fill="#989898">
<text x="139.6" y="41.5">R9</text>
<text x="134" y="42.8">100</text>
<text x="131.4" y="56.7">270</text>
<text x="137.1" y="55.5">R5</text>
<text x="131.4" y="61.8">270</text>
<text x="137.1" y="60.6">R7</text>
<text x="124.5" y="86">C24</text>
<text x="124.5" y="88.5">22p</text>
<text x="124.5" y="102.5">22p</text>
</g>
<g font-size="1.8" fill="#725600">
<text x="33.2" y="49.1">SWCLK_IN</text>
<text x="33.2" y="51.7">SWDIO_IN</text>
<text x="33.2" y="54.2">RST_IN</text>
<text x="33.2" y="58">USB_N</text>
<text x="33.2" y="60.6">USB_P</text>
<text x="180.5" y="88.5">SWDIO_OUT</text>
<text x="180.5" y="94.8">TX</text>
<text x="180.5" y="91">RST_OUT</text>
<text x="180.5" y="97.4">RX</text>
</g>
<text font-size="1.8" fill="#a1a1a1" x="124.5" y="99.9">C25</text>
<text font-size="1.8" fill="#009600" x="30.5" y="112.6">1k 1</text>
</svg>
